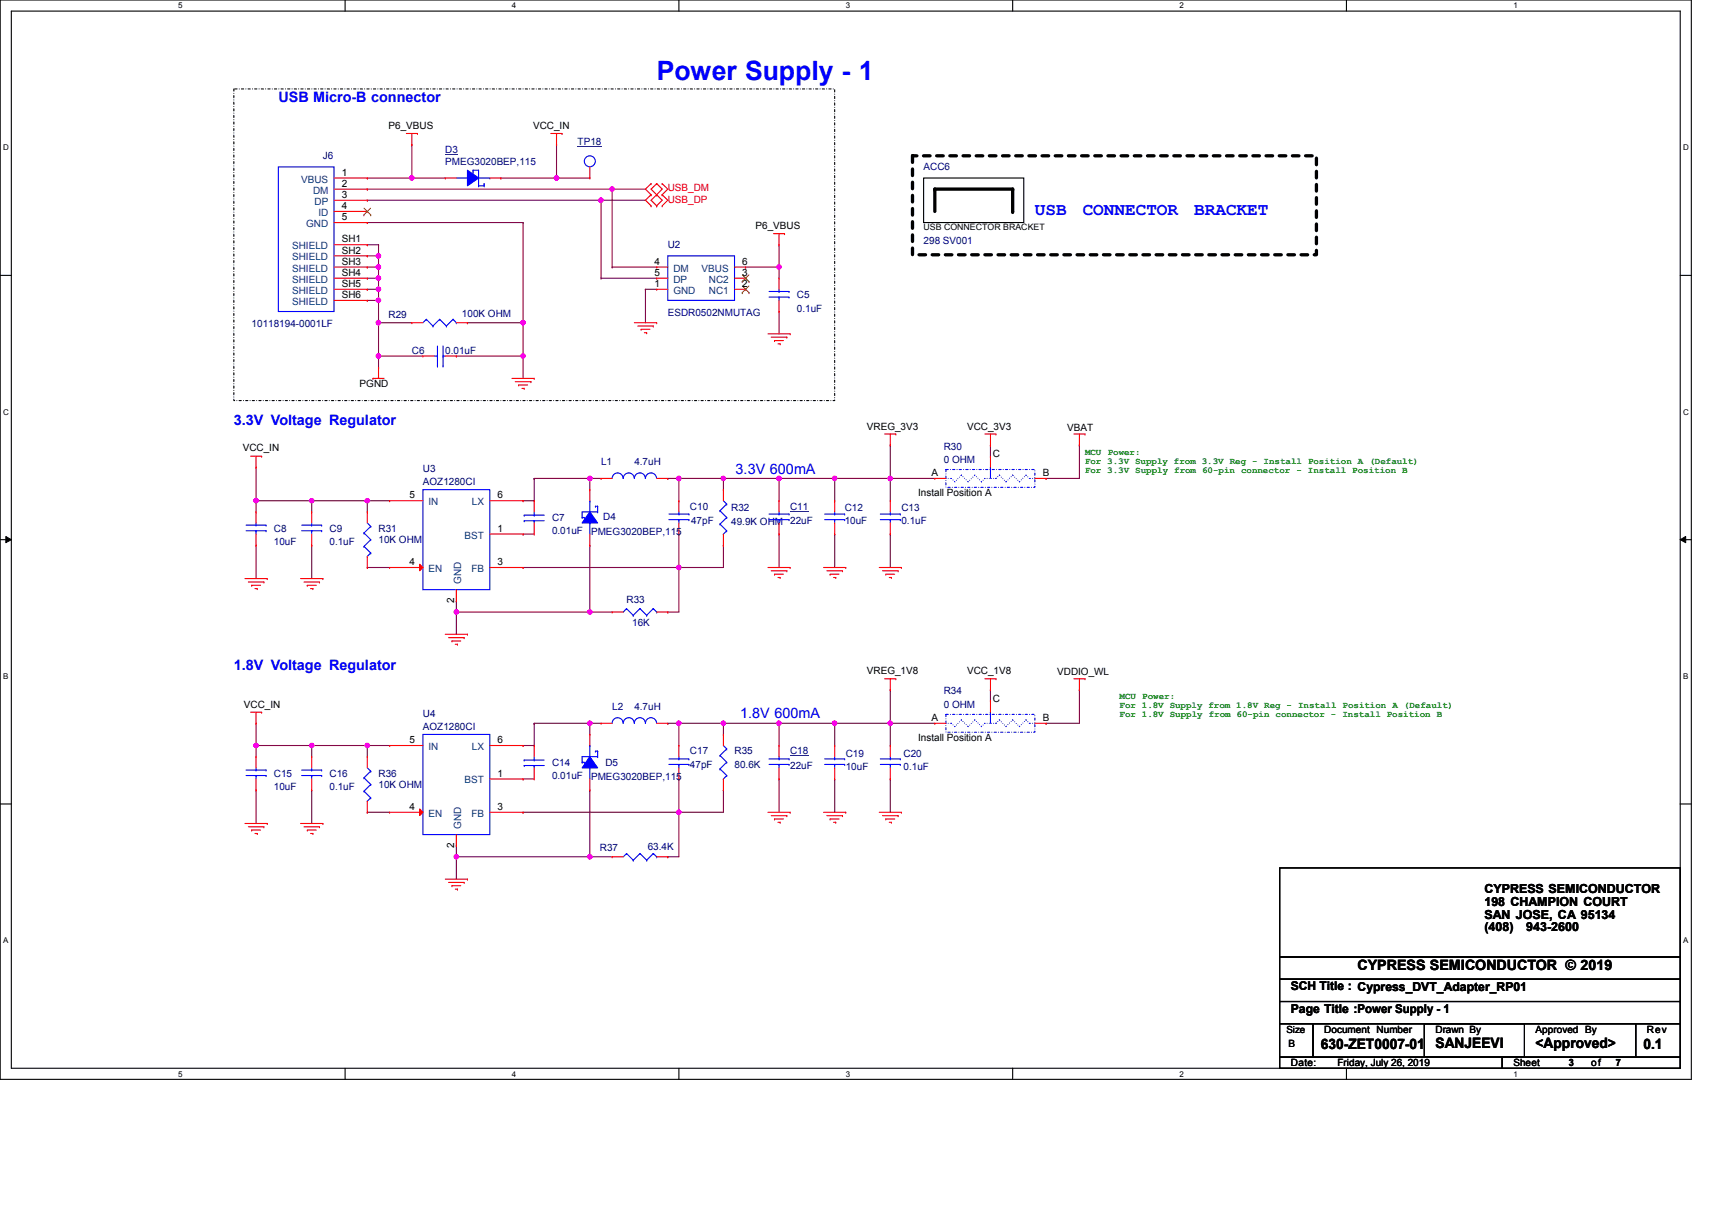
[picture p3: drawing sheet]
<svg xmlns="http://www.w3.org/2000/svg" width="297mm" height="210mm" viewBox="0 0 297 210" stroke-linecap="round" stroke-linejoin="round" font-family="sans-serif">
<path d="M0 0h293.5v187.2h-293.5zM2 1.9h289.5v183.4h-289.5z" fill="none" stroke="#000" stroke-width=".19"/>
<g fill="#fff">
<path d="M30.9 .2h.8v1.6h-.8z"/>
<path d="M30.9 185.5h.8v1.6h-.8z"/>
</g>
<path d="M59.9 0v1.9M59.9 185.3v1.9" fill="none" stroke="#000" stroke-width=".19"/>
<g fill="#fff">
<path d="M88.8 .2h.8v1.6h-.8z"/>
<path d="M88.8 185.5h.8v1.6h-.8z"/>
</g>
<path d="M117.8 0v1.9M117.8 185.3v1.9" fill="none" stroke="#000" stroke-width=".19"/>
<g fill="#fff">
<path d="M146.7 .2h.8v1.6h-.8z"/>
<path d="M146.7 185.5h.8v1.6h-.8z"/>
</g>
<path d="M175.7 0v1.9M175.7 185.3v1.9" fill="none" stroke="#000" stroke-width=".19"/>
<g fill="#fff">
<path d="M204.7 .2h.7v1.6h-.7z"/>
<path d="M204.7 185.5h.7v1.6h-.7z"/>
</g>
<path d="M233.6 0v1.9M233.6 185.3v1.9" fill="none" stroke="#000" stroke-width=".19"/>
<g fill="#fff">
<path d="M262.6 .2h.7v1.6h-.7z"/>
<path d="M262.6 185.5h.7v1.6h-.7z"/>
<path d="M.5 24.8h1v1.6h-1z"/>
<path d="M292 24.8h1v1.6h-1z"/>
<path d="M.5 70.7h1v1.5h-1z"/>
<path d="M292 70.7h1v1.5h-1z"/>
</g>
<path d="M0 47.8h2M291.5 47.8h2" fill="none" stroke="#000" stroke-width=".19"/>
<g fill="#fff">
<path d="M.5 116.5h.9v1.6h-.9z"/>
<path d="M292 116.5h.9v1.6h-.9z"/>
</g>
<path d="M0 93.6h2M291.5 93.6h2" fill="none" stroke="#000" stroke-width=".19"/>
<path d="M1 93.1l1 .5-1 .5zM291.5 93.6l1-.5v1z" fill="#000"/>
<path d="M1 93.1l1 .5-1 .5zM291.5 93.6l1-.5v1z" fill="none" stroke="#000" stroke-width=".17"/>
<g fill="#fff">
<path d="M.5 162.4h.9v1.5h-.9z"/>
<path d="M292 162.4h.9v1.5h-.9z"/>
</g>
<path d="M0 139.5h2M291.5 139.5h2" fill="none" stroke="#000" stroke-width=".19"/>
<path d="M158.3 27h70.1v17.2h-70.1z" fill="none" stroke="#000" stroke-width=".57" stroke-dasharray="1.1 1.1"/>
<path d="M40.6 15.4h104.2v54.1h-104.2z" fill="none" stroke="#000" stroke-width=".19" stroke-dasharray=".4 .4 0 .4"/>
<path d="M44.4 94.6h.1M44.4 81.1h.1M44.4 86.9h.1M44.4 81.1v5.8M44.4 94.6v5.8M44.4 86.9h9.7M54.1 94.6h.1M54.1 94.6v5.8" fill="none" stroke="#800040" stroke-width=".19"/>
<circle cx="54.1" cy="86.9" r=".38" fill="#f0f"/>
<circle cx="54.1" cy="86.9" r=".38" fill="none" stroke="#f0f" stroke-width=".19"/>
<circle cx="44.4" cy="86.9" r=".38" fill="#f0f"/>
<circle cx="44.4" cy="86.9" r=".38" fill="none" stroke="#f0f" stroke-width=".19"/>
<path d="M44.4 86.9h.1M44.4 86.9v1.9M54.1 86.9h.1M54.1 86.9v1.9M54.1 86.9h9.6" fill="none" stroke="#800040" stroke-width=".19"/>
<circle cx="63.7" cy="86.9" r=".38" fill="#f0f"/>
<circle cx="63.7" cy="86.9" r=".38" fill="none" stroke="#f0f" stroke-width=".19"/>
<g fill="none" stroke="#800040" stroke-width=".19">
<path d="M63.7 86.9h.1M63.7 98.4h.1M63.7 86.9v1.9M63.7 86.9h3.9M63.7 98.4h3.9M90.8 86.9h.1M90.8 92.6h.1M90.8 92.6h1.9M92.7 83h.1M92.7 83v3.9h-1.9M92.7 83h9.6M135.2 83h.1"/>
<path d="M135.2 83h9.6M135.2 83v3.9M144.8 83h.1M144.8 83v3.9"/>
</g>
<circle cx="135.1" cy="83" r=".38" fill="#f0f"/>
<circle cx="135.1" cy="83" r=".38" fill="none" stroke="#f0f" stroke-width=".19"/>
<path d="M125.5 83h.1M125.5 83v1.9M125.5 83h9.7M135.2 92.6h.1M135.2 92.6v5.8M144.8 92.6h.1M144.8 92.6v5.8M79.2 104.2h.1M79.2 104.2v2" fill="none" stroke="#800040" stroke-width=".19"/>
<circle cx="125.5" cy="83" r=".38" fill="#f0f"/>
<circle cx="125.5" cy="83" r=".38" fill="none" stroke="#f0f" stroke-width=".19"/>
<path d="M90.8 98.4h.1M90.8 98.4h27M125.5 94.6h.1M125.5 94.6v3.8M79.2 106.2h.1M79.2 106.2h23.1M79.2 106.2v3.8M115.9 106.2h.1M115.9 106.2h1.9" fill="none" stroke="#800040" stroke-width=".19"/>
<circle cx="79.2" cy="106.2" r=".38" fill="#f0f"/>
<circle cx="79.2" cy="106.2" r=".38" fill="none" stroke="#f0f" stroke-width=".19"/>
<path d="M102.3 83h.1M102.3 83v1.9" fill="none" stroke="#800040" stroke-width=".19"/>
<circle cx="102.3" cy="83" r=".38" fill="#f0f"/>
<circle cx="102.3" cy="83" r=".38" fill="none" stroke="#f0f" stroke-width=".19"/>
<path d="M102.3 94.6h.1M102.3 94.6v11.6" fill="none" stroke="#800040" stroke-width=".19"/>
<circle cx="102.3" cy="106.2" r=".38" fill="#f0f"/>
<circle cx="102.3" cy="106.2" r=".38" fill="none" stroke="#f0f" stroke-width=".19"/>
<path d="M117.8 92.6h.1M117.8 92.6v5.8M102.3 106.2h.1M102.3 106.2h3.9" fill="none" stroke="#800040" stroke-width=".19"/>
<circle cx="117.8" cy="98.4" r=".38" fill="#f0f"/>
<circle cx="117.8" cy="98.4" r=".38" fill="none" stroke="#f0f" stroke-width=".19"/>
<path d="M102.3 83h.1M102.3 83h2M115.9 83h.1M115.9 83h1.9M117.8 98.4h.1M117.8 83h.1M117.8 98.4h7.7M117.8 83v3.9M117.8 98.4v7.8" fill="none" stroke="#800040" stroke-width=".19"/>
<circle cx="117.8" cy="83" r=".38" fill="#f0f"/>
<circle cx="117.8" cy="83" r=".38" fill="none" stroke="#f0f" stroke-width=".19"/>
<path d="M63.7 30.9h.1M71.5 25.1h.1M71.5 25.1v5.8h-7.8M96.6 25.1h.1M96.6 25.1v5.8M117.8 83h.1M117.8 83h7.7" fill="none" stroke="#800040" stroke-width=".19"/>
<circle cx="96.5" cy="30.9" r=".38" fill="#f0f"/>
<circle cx="96.5" cy="30.9" r=".38" fill="none" stroke="#f0f" stroke-width=".19"/>
<path d="M63.7 32.8h.1M63.7 32.8h42.5" fill="none" stroke="#800040" stroke-width=".19"/>
<circle cx="106.2" cy="32.8" r=".38" fill="#f0f"/>
<circle cx="106.2" cy="32.8" r=".38" fill="none" stroke="#f0f" stroke-width=".19"/>
<path d="M63.7 34.7h.1M63.7 34.7h40.6" fill="none" stroke="#800040" stroke-width=".19"/>
<circle cx="104.3" cy="34.7" r=".38" fill="#f0f"/>
<circle cx="104.3" cy="34.7" r=".38" fill="none" stroke="#f0f" stroke-width=".19"/>
<path d="M129.4 46.3h.1M129.4 46.3h5.8M135.2 42.5h.1M135.2 46.3h.1M135.2 42.5v5.8" fill="none" stroke="#800040" stroke-width=".19"/>
<circle cx="135.1" cy="46.3" r=".38" fill="#f0f"/>
<circle cx="135.1" cy="46.3" r=".38" fill="none" stroke="#f0f" stroke-width=".19"/>
<g fill="none" stroke="#800040" stroke-width=".19">
<path d="M63.7 38.6h.1M63.7 38.6h27.1M90.8 38.6h.1M90.8 38.6v23.2M104.3 34.7h.1M104.3 34.7v13.6M104.3 34.7h7.7M106.2 32.8h.1M106.2 32.8v13.5M106.2 32.8h5.8M65.7 42.5h.1M65.7 56h.1"/>
<path d="M65.7 42.5v1.9M65.7 56v7.7M65.7 56h5.8M81.1 56h.1M81.1 56h9.7M90.8 56h.1M104.3 48.3h.1M104.3 48.3h9.6M106.2 46.3h.1M106.2 46.3h7.7M112 50.2h.1M112 50.2v5.8"/>
<path d="M112 50.2h1.9M135.2 54h.1M135.2 54v3.9M65.7 61.8h.1"/>
</g>
<circle cx="90.7" cy="56" r=".38" fill="#f0f"/>
<circle cx="90.7" cy="56" r=".38" fill="none" stroke="#f0f" stroke-width=".19"/>
<path d="M65.7 61.8h.1M65.7 61.8h7.7" fill="none" stroke="#800040" stroke-width=".19"/>
<circle cx="65.7" cy="61.8" r=".38" fill="#f0f"/>
<circle cx="65.7" cy="61.8" r=".38" fill="none" stroke="#f0f" stroke-width=".19"/>
<path d="M79.2 61.8h.1M79.2 61.8h11.6" fill="none" stroke="#800040" stroke-width=".19"/>
<circle cx="90.7" cy="61.8" r=".38" fill="#f0f"/>
<circle cx="90.7" cy="61.8" r=".38" fill="none" stroke="#f0f" stroke-width=".19"/>
<path d="M96.6 30.9h.1M96.6 30.9h5.7M90.8 61.8h.1M90.8 61.8v3.8M144.8 83h.1M144.8 83h9.7" fill="none" stroke="#800040" stroke-width=".19"/>
<circle cx="154.5" cy="83" r=".38" fill="#f0f"/>
<circle cx="154.5" cy="83" r=".38" fill="none" stroke="#f0f" stroke-width=".19"/>
<circle cx="144.8" cy="83" r=".38" fill="#f0f"/>
<circle cx="144.8" cy="83" r=".38" fill="none" stroke="#f0f" stroke-width=".19"/>
<path d="M154.5 83h.1M154.5 92.6h.1M154.5 83v3.9M154.5 92.6v5.8M44.4 137.1h.1M44.4 125.5h.1M44.4 129.3h.1M44.4 125.5v5.8M44.4 137.1v5.8M44.4 129.3h9.7M54.1 137.1h.1M54.1 137.1v5.8" fill="none" stroke="#800040" stroke-width=".19"/>
<circle cx="44.4" cy="129.3" r=".38" fill="#f0f"/>
<circle cx="44.4" cy="129.3" r=".38" fill="none" stroke="#f0f" stroke-width=".19"/>
<path d="M54.1 129.3h.1M54.1 129.3v2M54.1 129.3h9.6" fill="none" stroke="#800040" stroke-width=".19"/>
<circle cx="54.1" cy="129.3" r=".38" fill="#f0f"/>
<circle cx="54.1" cy="129.3" r=".38" fill="none" stroke="#f0f" stroke-width=".19"/>
<path d="M63.7 129.3h.1M63.7 129.3v2M63.7 129.3h3.9" fill="none" stroke="#800040" stroke-width=".19"/>
<circle cx="63.7" cy="129.3" r=".38" fill="#f0f"/>
<circle cx="63.7" cy="129.3" r=".38" fill="none" stroke="#f0f" stroke-width=".19"/>
<path d="M90.8 129.3h.1M90.8 135.1h.1M90.8 135.1h1.9M92.7 125.5h.1M92.7 125.5v3.8h-1.9M92.7 125.5h9.6M117.8 125.5h.1M117.8 125.5h7.7M63.7 140.9h.1M63.7 140.9h3.9" fill="none" stroke="#800040" stroke-width=".19"/>
<circle cx="117.8" cy="125.5" r=".38" fill="#f0f"/>
<circle cx="117.8" cy="125.5" r=".38" fill="none" stroke="#f0f" stroke-width=".19"/>
<path d="M154.5 119.7h.1M154.5 119.7v9.6M135.2 125.5h.1M135.2 125.5v3.8M154.5 125.5h.1" fill="none" stroke="#800040" stroke-width=".19"/>
<circle cx="135.2" cy="125.5" r=".38" fill="#f0f"/>
<circle cx="135.2" cy="125.5" r=".38" fill="none" stroke="#f0f" stroke-width=".19"/>
<path d="M125.5 125.5h.1M125.5 125.5v1.9M135.2 125.5h.1M135.2 135.1h.1M135.2 125.5h9.6M135.2 135.1v5.8M154.5 135.1h.1M154.5 135.1v5.8M79.2 146.7h.1M79.2 146.7v1.9" fill="none" stroke="#800040" stroke-width=".19"/>
<circle cx="125.5" cy="125.5" r=".38" fill="#f0f"/>
<circle cx="125.5" cy="125.5" r=".38" fill="none" stroke="#f0f" stroke-width=".19"/>
<path d="M125.5 125.5h.1M125.5 137.1h.1M125.5 125.5h9.7M125.5 137.1v3.8M79.2 148.6h.1M79.2 148.6h23.1M79.2 148.6v3.9M90.8 140.9h.1M90.8 140.9h27M115.9 148.6h.1M115.9 148.6h1.9" fill="none" stroke="#800040" stroke-width=".19"/>
<circle cx="79.2" cy="148.6" r=".38" fill="#f0f"/>
<circle cx="79.2" cy="148.6" r=".38" fill="none" stroke="#f0f" stroke-width=".19"/>
<path d="M102.3 125.5h.1M102.3 125.5v1.9" fill="none" stroke="#800040" stroke-width=".19"/>
<circle cx="102.3" cy="125.5" r=".38" fill="#f0f"/>
<circle cx="102.3" cy="125.5" r=".38" fill="none" stroke="#f0f" stroke-width=".19"/>
<path d="M102.3 137.1h.1M102.3 137.1v11.5" fill="none" stroke="#800040" stroke-width=".19"/>
<circle cx="102.3" cy="148.6" r=".38" fill="#f0f"/>
<circle cx="102.3" cy="148.6" r=".38" fill="none" stroke="#f0f" stroke-width=".19"/>
<path d="M117.8 125.5h.1M117.8 135.1h.1M117.8 125.5v3.8M117.8 135.1v13.5M102.3 148.6h.1M102.3 148.6h3.9M117.8 140.9h.1M117.8 140.9h7.7" fill="none" stroke="#800040" stroke-width=".19"/>
<circle cx="117.8" cy="140.9" r=".38" fill="#f0f"/>
<circle cx="117.8" cy="140.9" r=".38" fill="none" stroke="#f0f" stroke-width=".19"/>
<path d="M154.5 77.2h.1M154.5 77.2v5.8M102.3 125.5h.1M102.3 125.5h2M115.9 125.5h.1M115.9 125.5h1.9M144.8 135.1h.1M144.8 125.5h.1M144.8 125.5h9.7M144.8 125.5v3.8M144.8 135.1v5.8" fill="none" stroke="#800040" stroke-width=".19"/>
<circle cx="154.5" cy="125.5" r=".38" fill="#f0f"/>
<circle cx="154.5" cy="125.5" r=".38" fill="none" stroke="#f0f" stroke-width=".19"/>
<circle cx="144.8" cy="125.5" r=".38" fill="#f0f"/>
<circle cx="144.8" cy="125.5" r=".38" fill="none" stroke="#f0f" stroke-width=".19"/>
<g fill="none" stroke="#800040" stroke-width=".19">
<path d="M63.7 42.5h.1M63.7 44.4h.1M63.7 42.5h2M63.7 44.4h2M171.8 77.2h.1M171.8 77.2v1.9M187.3 77.2h.1M187.3 77.2v5.8h-5.8M154.5 83h.1M154.5 83h7.7M181.5 83h.1M171.8 119.7h.1"/>
<path d="M171.8 119.7v1.9M187.3 119.7h.1M187.3 119.7v5.8h-5.8M154.5 125.5h.1M154.5 125.5h7.7M181.5 125.5h.1"/>
</g>
<circle cx="65.7" cy="44.4" r=".38" fill="#f0f"/>
<circle cx="65.7" cy="44.4" r=".38" fill="none" stroke="#f0f" stroke-width=".19"/>
<path d="M63.7 46.3h.1M65.7 44.4h.1M65.7 44.4v1.9h-2" fill="none" stroke="#800040" stroke-width=".19"/>
<circle cx="65.7" cy="46.3" r=".38" fill="#f0f"/>
<circle cx="65.7" cy="46.3" r=".38" fill="none" stroke="#f0f" stroke-width=".19"/>
<path d="M63.7 48.3h.1M63.7 48.3h2M65.7 46.3h.1M65.7 48.3h.1M65.7 46.3v3.9" fill="none" stroke="#800040" stroke-width=".19"/>
<circle cx="65.7" cy="50.2" r=".38" fill="#f0f"/>
<circle cx="65.7" cy="50.2" r=".38" fill="none" stroke="#f0f" stroke-width=".19"/>
<circle cx="65.7" cy="48.2" r=".38" fill="#f0f"/>
<circle cx="65.7" cy="48.2" r=".38" fill="none" stroke="#f0f" stroke-width=".19"/>
<path d="M63.7 50.2h.1M63.7 52.1h.1M63.7 50.2h2M65.7 50.2h.1M65.7 50.2v1.9h-2" fill="none" stroke="#800040" stroke-width=".19"/>
<circle cx="65.7" cy="52.1" r=".38" fill="#f0f"/>
<circle cx="65.7" cy="52.1" r=".38" fill="none" stroke="#f0f" stroke-width=".19"/>
<path d="M65.7 52.1h.1M65.7 52.1v3.9" fill="none" stroke="#800040" stroke-width=".19"/>
<circle cx="65.7" cy="56" r=".38" fill="#f0f"/>
<circle cx="65.7" cy="56" r=".38" fill="none" stroke="#f0f" stroke-width=".19"/>
<path d="M71.5 30.9h.1M71.5 30.9h5.8M86.9 30.9h.1M86.9 30.9h9.7" fill="none" stroke="#800040" stroke-width=".19"/>
<circle cx="71.4" cy="30.9" r=".38" fill="#f0f"/>
<circle cx="71.4" cy="30.9" r=".38" fill="none" stroke="#f0f" stroke-width=".19"/>
<g fill="none" stroke="#f00" stroke-width=".19">
<path d="M70.5 23.2h1.9M71.5 25.1h.1M71.5 23.2v1.9M72.4 23.2h.1M95.6 23.2h1.9M96.6 25.1h.1M96.6 23.2v1.9M97.5 23.2h.1M113 31.9h.1M113 33.8h.1M113 35.7h.1M113 31.9l-1 .9 1 1"/>
<path d="M113 33.8l-1 .9 1 1M113.9 33.8h.1M113.9 31.9h.1M113.9 35.7h.1M113.9 31.9l-.9 .9 1.9 1.9-1 1M113.9 31.9l1 .9-1 1M113.9 33.8l-.9 .9 .9 1M114.9 31.9h.1M114.9 33.8h.1M114.9 35.7h.1M114.9 31.9l1 .9-1 1M114.9 33.8l1 .9-1 1"/>
<path d="M110.1 56h3.8M110.7 56.6h2.6M111.2 57.1h.1M111.2 57.1h1.6M111.8 57.7h.4M112.2 57.7h.1M113.3 56.6h.1M113.9 56h.1M133.2 57.9h3.9M133.8 58.5h2.7M134.2 40.5h1.9M134.4 59.1h.1"/>
<path d="M134.4 59.1h1.5M135 59.6h.4M135.2 42.5h.1M135.2 40.5v2M135.4 59.6h.1M136.1 40.5h.1M136.5 58.5h.1M137.1 57.9h.1M43.5 79.1h1.9M44.4 79.1v2M45.4 79.1h.1M64.7 65.6h.1"/>
<path d="M64.7 65.6h1.9M65.7 63.7h.1M65.7 63.7v1.9M88.8 65.6h3.9M89.4 66.2h2.7M90 66.8h.1M90 66.8h1.5M90.6 67.4h.3M90.9 67.4h.1M92.1 66.2h.1M92.7 65.6h.1M153.5 75.3h1.9"/>
<path d="M154.5 77.2h.1M154.5 75.3v1.9M155.4 75.3h.1M170.9 75.3h1.9M171.8 77.2h.1M171.8 75.3v1.9M172.8 75.3h.1M186.3 75.3h2M187.3 77.2h.1M187.3 75.3v1.9M188.3 75.3h.1M44.4 81.1h.1"/>
<path d="M54.1 88.8h.1M54.1 94.6h.1M54.1 88.8v1.9M54.1 92.6v2M133.2 98.4h3.9M133.8 99h2.7M134.4 99.6h.1M134.4 99.6h1.5M136.5 99h.1M137.1 98.4h.1M142.9 98.4h3.8M143.5 99h2.7"/>
<path d="M144 99.6h.1M144 99.6h1.6M146.2 99h.1M146.7 98.4h.1M152.5 98.4h3.9M153.1 99h2.7M153.7 99.6h.1M153.7 99.6h1.5M155.8 99h.1M156.4 98.4h.1M42.5 100.4h3.9M43.1 101h2.7"/>
<path d="M43.7 101.5h.1M43.7 101.5h1.5M44.2 102.1h.4M44.6 102.1h.1M45.8 101h.1M46.4 100.4h.1M52.2 100.4h3.8M52.7 101h2.7M53.3 101.5h.1M53.3 101.5h1.6M53.9 102.1h.4M54.3 102.1h.1"/>
<path d="M55.4 101h.1M56 100.4h.1M77.3 110h3.8M77.8 110.6h2.7M78.4 111.2h.1M78.4 111.2h1.5M79 111.8h.4M79.4 111.8h.1M80.5 110.6h.1M81.1 110h.1M135 100.2h.4M135.4 100.2h.1"/>
<path d="M144.6 100.2h.4M145 100.2h.1M153.5 117.8h1.9M154.3 100.2h.4M154.5 119.7h.1M154.5 117.8v1.9M154.7 100.2h.1M155.4 117.8h.1M170.9 117.8h1.9M171.8 119.7h.1M171.8 117.8v1.9M172.8 117.8h.1"/>
<path d="M186.3 117.8h2M187.3 119.7h.1M187.3 117.8v1.9M188.3 117.8h.1M43.5 123.5h1.9M44.4 125.5h.1M44.4 123.5v2M45.4 123.5h.1M104.3 125.5h.1M104.3 125.5h1.9M113.9 125.5h2M115.9 125.5h.1"/>
<path d="M117.8 129.3h.1M117.8 135.1h.1M117.8 129.3v2M117.8 133.2v1.9M135.2 129.3h.1M135.2 135.1h.1M135.2 129.3v2M135.2 133.2v1.9M144.8 129.3h.1M144.8 135.1h.1M144.8 129.3v2M144.8 133.2v1.9"/>
<path d="M42.5 142.9h3.9M43.1 143.4h2.7M43.7 144h.1M43.7 144h1.5M44.2 144.6h.4M44.6 144.6h.1M45.8 143.4h.1M46.4 142.9h.1M52.2 142.9h3.8M52.7 143.4h2.7M53.3 144h.1M53.3 144h1.6"/>
<path d="M53.9 144.6h.4M54.3 144.6h.1M55.4 143.4h.1M56 142.9h.1M77.3 152.5h3.8M77.8 153.1h2.7M78.4 153.6h.1M78.4 153.6h1.5M79 154.2h.4M79.4 154.2h.1M80.5 153.1h.1M81.1 152.5h.1"/>
<path d="M133.2 140.9h3.9M133.8 141.5h2.7M134.4 142.1h.1M134.4 142.1h1.5M135 142.6h.4M135.4 142.6h.1M136.5 141.5h.1M137.1 140.9h.1M142.9 140.9h3.8M143.5 141.5h2.7M144 142.1h.1M144 142.1h1.6"/>
<path d="M144.6 142.6h.4M145 142.6h.1M146.2 141.5h.1M146.7 140.9h.1M152.5 140.9h3.9M153.1 141.5h2.7M153.7 142.1h.1M153.7 142.1h1.5M154.3 142.6h.4M154.7 142.6h.1M155.8 141.5h.1M156.4 140.9h.1"/>
</g>
<path d="M160.2 30.9h17.4v7.7h-17.4zM222 150.6h69.5v15.4h-69.5zM222 166h69.5v3.9h-69.5zM222 169.9h69.5v3.8h-69.5zM222 177.6h5.8v5.8h-5.8zM222 173.7h69.5v3.9h-69.5zM227.8 177.6h56v5.8h-56zM247.1 177.6h17.4v5.8h-17.4zM283.8 177.6h7.7v5.8h-7.7zM222 183.4h38.6v1.9h-38.6zM260.6 183.4h30.9v1.9h-30.9z" fill="none" stroke="#000" stroke-width=".19"/>
<g fill="none" stroke="#00f" stroke-width=".19">
<path d="M79.2 30.9h1.9M81.1 30.9h.1M82.1 29.5h.1M82.1 29.5h.9v2.7M83 32.2h.1M83 30.9h2M83 32.2h1M84 32.2h.1M85 30.9h.1M52.3 92.1h3.5M52.3 91.1h3.5M54.1 91.1h.1"/>
<path d="M54.1 92.1h.1M54.1 90.7v.4M54.1 92.1v.5M55.8 92.1h.1M55.8 91.1h.1M106.2 125.5a.95 .95 0 0 1 1-1 .95 .95 0 0 1 .9 1 .96 .96 0 0 1 1-1 .96 .96 0 0 1 .9 1 .96 .96 0 0 1 1-1 .96 .96 0 0 1 1 1M112 125.5a.96 .96 0 0 1 1-1 .96 .96 0 0 1 .9 1M116.1 132.6h3.4M116.1 131.7h3.4M117.8 131.7h.1M117.8 132.6h.1M117.8 131.3v.4"/>
<path d="M117.8 132.6v.6M119.5 132.6h.1M119.5 131.7h.1M133.4 132.6h3.5M133.4 131.7h3.5M135.2 131.7h.1M135.2 132.6h.1M135.2 131.3v.4M135.2 132.6v.6M136.9 132.6h.1M136.9 131.7h.1M143.1 132.6h3.5"/>
<path d="M143.1 131.7h3.5M144.8 131.7h.1M144.8 132.6h.1M144.8 131.3v.4M144.8 132.6v.6M146.6 132.6h.1M146.6 131.7h.1"/>
</g>
<path d="M162.2 36.7v-3.9h13.5v3.9" fill="none" stroke="#000" stroke-width=".57"/>
<g fill="#000">
<circle cx="162.2" cy="32.8" r=".29"/>
<circle cx="175.7" cy="36.7" r=".29"/>
<circle cx="175.7" cy="32.8" r=".29"/>
</g>
<path d="M137.1 131.1h3.2" fill="none" stroke="#000080" stroke-width=".17"/>
<path d="M81.1 29.5l1.9 1.4-1.9 1.3z" fill-rule="evenodd" fill="#00f"/>
<g fill="none" stroke="#00f" stroke-width=".19">
<path d="M81.1 29.5l1.9 1.4-1.9 1.3zM82.1 29.9h.1M82.1 29.5v.4M84 31.9h.1M84 31.9v.3M115.9 44.4h11.5v7.7h-11.5zM42.7 92.1h3.5M42.7 91.1h3.5M44.4 91.1h.1M44.4 92.1h.1M44.4 90.7v.4M44.4 92.1v.5"/>
<path d="M46.2 92.1h.1M46.2 91.1h.1M116.1 90.1h3.4M116.1 89.2h3.4M117.8 89.2h.1M117.8 90.1h.1M117.8 88.8v.4M117.8 90.1v.6M119.5 90.1h.1M119.5 89.2h.1M73.4 127.4h11.6v17.4h-11.6z"/>
</g>
<path d="M77.3 26.9h2.2" fill="none" stroke="#000080" stroke-width=".17"/>
<g fill="none" stroke="#f00" stroke-width=".19">
<path d="M77.3 30.9h.1M77.3 30.9h1.9M85 30.9h1.9M86.9 30.9h.1M113.9 46.3h.1M113.9 48.3h.1M113.9 50.2h.1M113.9 46.3h2M113.9 48.3h2M113.9 50.2h2M127.4 46.3h2M127.4 48.3h2"/>
<path d="M127.4 50.2h2M129.4 50.2h.1M129.4 48.3h.1M129.4 46.3h.1M44.4 88.8h.1M44.4 94.6h.1M44.4 88.8v1.9M44.4 92.6v2M117.8 86.9h.1M117.8 92.6h.1M117.8 86.9v1.9M117.8 90.7v1.9"/>
<path d="M67.6 129.3h.1M67.6 129.3h5.8M85 129.3h5.8M90.8 129.3h.1M79.2 146.7h.1M79.2 144.8v1.9M85 140.9h5.8M90.8 140.9h.1"/>
</g>
<path d="M128.8 50.8h.1M128.8 48.9h.1M128.8 49.6l1.2 1.2M128.8 47.7l1.2 1.2M129.9 49.6l-1.1 1.2M129.9 47.7l-1.1 1.2M130 50.8h.1M130 48.9h.1" fill="none" stroke="#804000" stroke-width=".17"/>
<path d="M72.8 140.3l.6 .6-.6 .6z" fill="#f00"/>
<g fill="none" stroke="#f00" stroke-width=".19">
<path d="M58 30.9h5.7M58 32.8h5.7M58 34.7h5.7M58 38.6h5.7M58 36.7h5.7M63.7 30.9h.1M63.7 32.8h.1M63.7 34.7h.1M63.7 38.6h.1M63.7 36.7h.1M102.3 30.9h.1M102.3 29v1.9"/>
<path d="M58 42.5h5.7M58 44.4h5.7M58 46.3h5.7M58 48.3h5.7M58 50.2h5.7M58 52.1h5.7M63.7 42.5h.1M63.7 44.4h.1M63.7 46.3h.1M63.7 48.3h.1M63.7 50.2h.1M63.7 52.1h.1"/>
<path d="M125.5 84.9h.1M125.5 94.6h.1M125.5 84.9v2M125.5 92.6v2M144.8 86.9h.1M144.8 92.6h.1M144.8 86.9v1.9M144.8 90.7v1.9M44.4 131.3h.1M44.4 137.1h.1M44.4 131.3v1.9M44.4 135.1v2"/>
<path d="M54.1 131.3h.1M54.1 137.1h.1M54.1 131.3v1.9M54.1 135.1v2M85 135.1h5.8M90.8 135.1h.1M162.2 125.5h.1M162.2 125.5h1.9M171.8 121.6h.1M171.8 121.6v1.9M179.6 125.5h1.9M181.5 125.5h.1"/>
<path d="M67.6 140.9h.1M67.6 140.9h5.8M72.8 140.3l.6 .6-.6 .6zM106.2 148.6h.1M106.2 148.6h1.9M113.9 148.6h2M115.9 148.6h.1"/>
</g>
<g fill="none" stroke="#00f" stroke-width=".19">
<path d="M48.3 29h9.7v25h-9.7zM101 89.8h.1M102.3 90.7h.1M102.3 86.9h.1M102.3 86.9v1.9M102.3 90.7v1.9M103.7 88.8h.1M103.7 87.8h.1M103.7 88.8h-2.7v1M103.7 87.8v1M124.9 88.6h.1M124.9 90.9h.1"/>
<path d="M124.9 88.6l1.2 1.2M124.9 90.9l1.2 1.2M125.5 92.6h.1M125.5 86.9l.6 .5M126.1 87.4h.1M126.1 89.8h.1M126.1 92.1h.1M126.1 87.4l-1.2 1.2M126.1 89.8l-1.2 1.1M126.1 92.1l-.6 .5M143.1 90.1h3.5M143.1 89.2h3.5"/>
<path d="M144.8 89.2h.1M144.8 90.1h.1M144.8 88.8v.4M144.8 90.1v.6M146.6 90.1h.1M146.6 89.2h.1M42.7 134.5h3.5M42.7 133.6h3.5M44.4 133.6h.1M44.4 134.5h.1M44.4 133.2v.4M44.4 134.5v.6"/>
<path d="M46.2 134.5h.1M46.2 133.6h.1M52.3 134.5h3.5M52.3 133.6h3.5M54.1 133.6h.1M54.1 134.5h.1M54.1 133.2v.4M54.1 134.5v.6M55.8 134.5h.1M55.8 133.6h.1M171.8 123.5h.1M171.8 123.5v2"/>
<path d="M108.7 148.1h.1M108.7 148.1l-.6 .5M108.7 148.1l1.2 1.1M109.9 149.2h.1M111 148.1h.1M111 148.1l-1.1 1.1M111 148.1l1.2 1.1M112.2 149.2h.1M113.3 148.1h.1M113.3 148.1l-1.1 1.1M113.3 148.1l.6 .5M113.9 148.6h.1"/>
<circle cx="102.3" cy="28" r=".95"/>
</g>
<path d="M63.1 37.3h.1M63.2 36.1l1.1 1.2M64.3 36.1l-1.2 1.2M64.3 37.3h.1" fill="none" stroke="#804000" stroke-width=".17"/>
<path d="M100.2 25.3h4.2" fill="none" stroke="#000080" stroke-width=".17"/>
<g fill="none" stroke="#00f" stroke-width=".19" stroke-dasharray="0 .4">
<path d="M164.1 125.5h1M165.1 125.5l.6 .5M165.1 125.5h.1M165.7 126l1.1-1.1M165.7 126h.1M166.8 124.9l1.2 1.1M166.8 124.9h.1M168 126h.1M168 126l1.1-1.1M169.1 124.9l1.2 1.1M169.1 124.9h.1M170.3 126l.6-.5"/>
<path d="M170.3 126h.1M170.9 125.5h.1M170.9 125.5h1.9M172.8 125.5h.1M173.4 124.9h.1M173.4 124.9l-.6 .6M174.5 126h.1M174.5 126l-1.1-1.1M175.7 124.9l-1.2 1.1M175.7 124.9h.1M176.9 126h.1M176.9 126l-1.2-1.1"/>
<path d="M178 124.9h.1M178 124.9l-1.1 1.1M178.6 125.5l-.6-.6M178.6 125.5h.1M179.6 125.5h-1"/>
</g>
<path d="M164.1 123.9h15.5v3.1h-15.5z" fill="none" stroke="#00f" stroke-width=".19" stroke-dasharray=".4 .4 0 .4"/>
<path d="M102.3 88.8l1.4 1.9h-2.7z" fill-rule="evenodd" fill="#00f"/>
<g fill="none" stroke="#00f" stroke-width=".19">
<path d="M73.4 84.9h11.6v17.4h-11.6zM90.9 89.4h.1M90.9 90.3h.1M90.9 89.4h3.5M90.9 90.3h3.5M92.7 90.3h.1M92.7 89.4h.1M92.7 88.8v.6M92.7 90.3v.4M101 89.8h.4M101.4 89.8h.1M102.3 88.8l1.4 1.9h-2.7z"/>
<path d="M103.3 87.8h.1M103.3 87.8h.4M106.2 83a.95 .95 0 0 1 1-1 .95 .95 0 0 1 .9 1 .96 .96 0 0 1 1-1 .96 .96 0 0 1 .9 1 .96 .96 0 0 1 1-1 .96 .96 0 0 1 1 1M112 83a.96 .96 0 0 1 1-1 .96 .96 0 0 1 .9 1M133.4 90.1h3.5M133.4 89.2h3.5M135.2 89.2h.1M135.2 90.1h.1M135.2 88.8v.4M135.2 90.1v.6M136.9 90.1h.1M136.9 89.2h.1"/>
<path d="M152.7 90.1h3.5M152.7 89.2h3.5M154.5 89.2h.1M154.5 90.1h.1M154.5 88.8v.4M154.5 90.1v.6M156.2 90.1h.1M156.2 89.2h.1M108.7 105.6h.1M108.7 105.6l-.6 .6M108.7 105.6l1.2 1.1M109.9 106.7h.1"/>
<path d="M111 105.6h.1M111 105.6l-1.1 1.1M111 105.6l1.2 1.1M112.2 106.7h.1M113.3 105.6h.1M113.3 105.6l-1.1 1.1M113.3 105.6l.6 .6M113.9 106.2h.1M124.9 131.1h.1M124.9 133.4h.1M124.9 131.1l1.2 1.1M124.9 133.4l1.2 1.1"/>
<path d="M125.5 135.1h.1M125.5 129.3l.6 .6M126.1 129.9h.1M126.1 132.2h.1M126.1 134.5h.1M126.1 129.9l-1.2 1.2M126.1 132.2l-1.2 1.2M126.1 134.5l-.6 .6M152.7 132.6h3.5M152.7 131.7h3.5M154.5 131.7h.1M154.5 132.6h.1"/>
<path d="M154.5 131.3v.4M154.5 132.6v.6M156.2 132.6h.1M156.2 131.7h.1"/>
</g>
<g fill="none" stroke="#f00" stroke-width=".19">
<path d="M67.6 86.9h.1M67.6 86.9h5.8M85 86.9h5.8M85 98.4h5.8M90.8 86.9h.1M90.8 98.4h.1M92.7 92.6h.1M92.7 86.9h.1M92.7 86.9v1.9M92.7 90.7v1.9M102.3 94.6h.1M102.3 84.9h.1"/>
<path d="M102.3 84.9v2M102.3 92.6v2M104.3 83h.1M104.3 83h1.9M113.9 83h2M115.9 83h.1M135.2 86.9h.1M135.2 92.6h.1M135.2 86.9v1.9M135.2 90.7v1.9M154.5 86.9h.1M154.5 92.6h.1"/>
<path d="M154.5 86.9v1.9M154.5 90.7v1.9M79.2 104.2h.1M79.2 102.3v1.9M106.2 106.2h.1M106.2 106.2h1.9M113.9 106.2h2M115.9 106.2h.1M125.5 127.4h.1M125.5 137.1h.1M125.5 127.4v1.9M125.5 135.1v2"/>
<path d="M154.5 129.3h.1M154.5 135.1h.1M154.5 129.3v2M154.5 133.2v1.9"/>
</g>
<path d="M137.1 88.7h3.2" fill="none" stroke="#000080" stroke-width=".17"/>
<path d="M72.8 97.9l.6 .5-.6 .6z" fill="#f00"/>
<g fill="none" stroke="#f00" stroke-width=".19">
<path d="M73.4 61.8h.1M73.4 61.8h1.9M77.3 61.8h1.9M79.2 61.8h.1M63.7 88.8h.1M63.7 98.4h.1M63.7 88.8v1.9M63.7 96.5v1.9M67.6 98.4h.1M67.6 98.4h5.8M72.8 97.9l.6 .5-.6 .6zM85 92.6h5.8"/>
<path d="M90.8 92.6h.1M92.7 135.1h.1M92.7 129.3h.1M92.7 129.3v2M92.7 133.2v1.9"/>
</g>
<g fill="none" stroke="#00f" stroke-width=".19">
<path d="M75.3 61.8h.6M75.9 63.5h.1M75.9 61.8h.1M75.9 60v3.5M76.9 61.8h.1M76.9 63.5h.1M76.9 61.8h.4M76.9 60v3.5M63.2 92.5h.1M63.2 94.8h.1M63.2 92.5l1.1 1.1M63.2 94.8l1.1 1.1"/>
<path d="M63.7 96.5h.1M63.7 90.7l.6 .6M64.3 91.3h.1M64.3 93.6h.1M64.3 95.9h.1M64.3 91.3l-1.1 1.2M64.3 93.6l-1.1 1.2M64.3 95.9l-.6 .6M90.9 131.8h.1M90.9 132.8h.1M90.9 131.8h3.5M90.9 132.8h3.5"/>
<path d="M92.7 132.8h.1M92.7 131.8h.1M92.7 131.3v.5M92.7 132.8v.4M101 132.2h.1M102.3 133.2h.1M102.3 129.3h.1M102.3 129.3v2M102.3 133.2v1.9M103.7 131.3h.1M103.7 130.3h.1M103.7 131.3h-2.7v.9"/>
<path d="M103.7 130.3v1"/>
</g>
<path d="M102.3 131.3l1.4 1.9h-2.7z" fill-rule="evenodd" fill="#00f"/>
<g fill="none" stroke="#00f" stroke-width=".19">
<path d="M74 55.4h.1M74 55.4l-.6 .6M74 55.4l1.1 1.2M75.1 56.6h.1M76.3 55.4h.1M76.3 55.4l-1.2 1.2M76.3 55.4l1.1 1.2M77.4 56.6h.1M78.6 55.4h.1M78.6 55.4l-1.2 1.2M78.6 55.4l.6 .6M79.2 56h.1"/>
<path d="M133.4 51.5h3.5M133.4 50.6h3.5M135.2 50.6h.1M135.2 51.5h.1M135.2 50.2v.4M135.2 51.5v.6M136.9 51.5h.1M136.9 50.6h.1M171.8 81.1h.1M171.8 81.1v1.9M63.2 134.9h.1M63.2 137.2h.1"/>
<path d="M63.2 134.9l1.1 1.2M63.2 137.2l1.1 1.2M63.7 139h.1M63.7 133.2l.6 .6M64.3 133.8h.1M64.3 136.1h.1M64.3 138.4h.1M64.3 133.8l-1.1 1.1M64.3 136.1l-1.1 1.1M64.3 138.4l-.6 .6M101 132.2h.4M101.4 132.2h.1"/>
<path d="M102.3 131.3l1.4 1.9h-2.7zM103.3 130.3h.1M103.3 130.3h.4"/>
</g>
<g fill="none" stroke="#f00" stroke-width=".19">
<path d="M71.5 56h.1M71.5 56h1.9M79.2 56h1.9M81.1 56h.1M135.2 48.3h.1M135.2 54h.1M135.2 48.3v1.9M135.2 52.1v1.9M171.8 79.1h.1M171.8 79.1v2M162.2 83h.1M162.2 83h1.9"/>
<path d="M179.6 83h1.9M181.5 83h.1M63.7 131.3h.1M63.7 131.3v1.9M63.7 139v1.9M102.3 137.1h.1M102.3 127.4h.1M102.3 127.4v1.9M102.3 135.1v2M63.7 140.9h.1"/>
</g>
<g fill="none" stroke="#00f" stroke-width=".19" stroke-dasharray="0 .4">
<path d="M164.1 83h1M165.1 83l.6 .6M165.1 83h.1M165.7 83.6l1.1-1.2M165.7 83.6h.1M166.8 82.4l1.2 1.2M166.8 82.4h.1M168 83.6h.1M168 83.6l1.1-1.2M169.1 82.4l1.2 1.2M169.1 82.4h.1M170.3 83.6l.6-.6"/>
<path d="M170.3 83.6h.1M170.9 83h.1M170.9 83h1.9M172.8 83h.1M173.4 82.4h.1M173.4 82.4l-.6 .6M174.5 83.6h.1M174.5 83.6l-1.1-1.2M175.7 82.4l-1.2 1.2M175.7 82.4h.1M176.9 83.6h.1M176.9 83.6l-1.2-1.2"/>
<path d="M178 82.4h.1M178 82.4l-1.1 1.2M178.6 83l-.6-.6M178.6 83h.1M179.6 83h-1"/>
</g>
<path d="M164.1 81.4h15.5v3.1h-15.5z" fill="none" stroke="#00f" stroke-width=".19" stroke-dasharray=".4 .4 0 .4"/>
<circle cx="54.1" cy="86.9" r=".38" fill="#f0f"/>
<circle cx="54.1" cy="86.9" r=".38" fill="none" stroke="#f0f" stroke-width=".19"/>
<circle cx="44.4" cy="86.9" r=".38" fill="#f0f"/>
<circle cx="44.4" cy="86.9" r=".38" fill="none" stroke="#f0f" stroke-width=".19"/>
<circle cx="63.7" cy="86.9" r=".38" fill="#f0f"/>
<circle cx="63.7" cy="86.9" r=".38" fill="none" stroke="#f0f" stroke-width=".19"/>
<circle cx="135.1" cy="83" r=".38" fill="#f0f"/>
<circle cx="135.1" cy="83" r=".38" fill="none" stroke="#f0f" stroke-width=".19"/>
<circle cx="125.5" cy="83" r=".38" fill="#f0f"/>
<circle cx="125.5" cy="83" r=".38" fill="none" stroke="#f0f" stroke-width=".19"/>
<circle cx="79.2" cy="106.2" r=".38" fill="#f0f"/>
<circle cx="79.2" cy="106.2" r=".38" fill="none" stroke="#f0f" stroke-width=".19"/>
<circle cx="102.3" cy="83" r=".38" fill="#f0f"/>
<circle cx="102.3" cy="83" r=".38" fill="none" stroke="#f0f" stroke-width=".19"/>
<circle cx="102.3" cy="106.2" r=".38" fill="#f0f"/>
<circle cx="102.3" cy="106.2" r=".38" fill="none" stroke="#f0f" stroke-width=".19"/>
<circle cx="117.8" cy="98.4" r=".38" fill="#f0f"/>
<circle cx="117.8" cy="98.4" r=".38" fill="none" stroke="#f0f" stroke-width=".19"/>
<circle cx="117.8" cy="83" r=".38" fill="#f0f"/>
<circle cx="117.8" cy="83" r=".38" fill="none" stroke="#f0f" stroke-width=".19"/>
<circle cx="96.5" cy="30.9" r=".38" fill="#f0f"/>
<circle cx="96.5" cy="30.9" r=".38" fill="none" stroke="#f0f" stroke-width=".19"/>
<circle cx="106.2" cy="32.8" r=".38" fill="#f0f"/>
<circle cx="106.2" cy="32.8" r=".38" fill="none" stroke="#f0f" stroke-width=".19"/>
<circle cx="104.3" cy="34.7" r=".38" fill="#f0f"/>
<circle cx="104.3" cy="34.7" r=".38" fill="none" stroke="#f0f" stroke-width=".19"/>
<circle cx="135.1" cy="46.3" r=".38" fill="#f0f"/>
<circle cx="135.1" cy="46.3" r=".38" fill="none" stroke="#f0f" stroke-width=".19"/>
<circle cx="90.7" cy="56" r=".38" fill="#f0f"/>
<circle cx="90.7" cy="56" r=".38" fill="none" stroke="#f0f" stroke-width=".19"/>
<circle cx="65.7" cy="61.8" r=".38" fill="#f0f"/>
<circle cx="65.7" cy="61.8" r=".38" fill="none" stroke="#f0f" stroke-width=".19"/>
<circle cx="90.7" cy="61.8" r=".38" fill="#f0f"/>
<circle cx="90.7" cy="61.8" r=".38" fill="none" stroke="#f0f" stroke-width=".19"/>
<circle cx="154.5" cy="83" r=".38" fill="#f0f"/>
<circle cx="154.5" cy="83" r=".38" fill="none" stroke="#f0f" stroke-width=".19"/>
<circle cx="144.8" cy="83" r=".38" fill="#f0f"/>
<circle cx="144.8" cy="83" r=".38" fill="none" stroke="#f0f" stroke-width=".19"/>
<circle cx="44.4" cy="129.3" r=".38" fill="#f0f"/>
<circle cx="44.4" cy="129.3" r=".38" fill="none" stroke="#f0f" stroke-width=".19"/>
<circle cx="54.1" cy="129.3" r=".38" fill="#f0f"/>
<circle cx="54.1" cy="129.3" r=".38" fill="none" stroke="#f0f" stroke-width=".19"/>
<circle cx="63.7" cy="129.3" r=".38" fill="#f0f"/>
<circle cx="63.7" cy="129.3" r=".38" fill="none" stroke="#f0f" stroke-width=".19"/>
<circle cx="117.8" cy="125.5" r=".38" fill="#f0f"/>
<circle cx="117.8" cy="125.5" r=".38" fill="none" stroke="#f0f" stroke-width=".19"/>
<circle cx="135.2" cy="125.5" r=".38" fill="#f0f"/>
<circle cx="135.2" cy="125.5" r=".38" fill="none" stroke="#f0f" stroke-width=".19"/>
<circle cx="125.5" cy="125.5" r=".38" fill="#f0f"/>
<circle cx="125.5" cy="125.5" r=".38" fill="none" stroke="#f0f" stroke-width=".19"/>
<circle cx="79.2" cy="148.6" r=".38" fill="#f0f"/>
<circle cx="79.2" cy="148.6" r=".38" fill="none" stroke="#f0f" stroke-width=".19"/>
<circle cx="102.3" cy="125.5" r=".38" fill="#f0f"/>
<circle cx="102.3" cy="125.5" r=".38" fill="none" stroke="#f0f" stroke-width=".19"/>
<circle cx="102.3" cy="148.6" r=".38" fill="#f0f"/>
<circle cx="102.3" cy="148.6" r=".38" fill="none" stroke="#f0f" stroke-width=".19"/>
<circle cx="117.8" cy="140.9" r=".38" fill="#f0f"/>
<circle cx="117.8" cy="140.9" r=".38" fill="none" stroke="#f0f" stroke-width=".19"/>
<circle cx="154.5" cy="125.5" r=".38" fill="#f0f"/>
<circle cx="154.5" cy="125.5" r=".38" fill="none" stroke="#f0f" stroke-width=".19"/>
<circle cx="144.8" cy="125.5" r=".38" fill="#f0f"/>
<circle cx="144.8" cy="125.5" r=".38" fill="none" stroke="#f0f" stroke-width=".19"/>
<circle cx="65.7" cy="44.4" r=".38" fill="#f0f"/>
<circle cx="65.7" cy="44.4" r=".38" fill="none" stroke="#f0f" stroke-width=".19"/>
<circle cx="65.7" cy="46.3" r=".38" fill="#f0f"/>
<circle cx="65.7" cy="46.3" r=".38" fill="none" stroke="#f0f" stroke-width=".19"/>
<circle cx="65.7" cy="50.2" r=".38" fill="#f0f"/>
<circle cx="65.7" cy="50.2" r=".38" fill="none" stroke="#f0f" stroke-width=".19"/>
<circle cx="65.7" cy="48.2" r=".38" fill="#f0f"/>
<circle cx="65.7" cy="48.2" r=".38" fill="none" stroke="#f0f" stroke-width=".19"/>
<circle cx="65.7" cy="52.1" r=".38" fill="#f0f"/>
<circle cx="65.7" cy="52.1" r=".38" fill="none" stroke="#f0f" stroke-width=".19"/>
<circle cx="65.7" cy="56" r=".38" fill="#f0f"/>
<circle cx="65.7" cy="56" r=".38" fill="none" stroke="#f0f" stroke-width=".19"/>
<circle cx="71.4" cy="30.9" r=".38" fill="#f0f"/>
<circle cx="71.4" cy="30.9" r=".38" fill="none" stroke="#f0f" stroke-width=".19"/>
<text font-size="4.6" fill="#00f" x="113.9" y="13.9">Power Supply - 1</text>
<g font-size="3.1" fill="#00f">
<text x="179.6" y="37.3">USB</text>
<text x="187.9" y="37.3">CONNECTOR</text>
<text x="207.2" y="37.3">BRACKET</text>
</g>
<g font-size="2.5" fill="#00f">
<text x="48.3" y="17.7">USB Micro-B connector</text>
<text x="40.6" y="73.7">3.3V Voltage Regulator</text>
<text x="127.6" y="82.1">3.3V 600mA</text>
<text x="40.6" y="116.2">1.8V Voltage Regulator</text>
<text x="128.4" y="124.6">1.8V 600mA</text>
</g>
<g font-size="2.5">
<text x="235.5" y="168.3">CYPRESS SEMICONDUCTOR © 2019</text>
<text x="229.2" y="182">630-ZET0007-01</text>
<text x="249.1" y="181.8">SANJEEVI</text>
<text x="266.4" y="181.8">&lt;Approved&gt;</text>
<text x="285.2" y="182">0.1</text>
</g>
<g font-size="2.2">
<text x="257.6" y="154.9">CYPRESS SEMICONDUCTOR</text>
<text x="257.6" y="157.1">198 CHAMPION COURT</text>
<text x="257.6" y="159.3">SAN JOSE, CA 95134</text>
<text x="257.6" y="161.6">(408)</text>
<text x="264.8" y="161.6">943-2600</text>
</g>
<g font-size="2.1">
<text x="224" y="171.8">SCH Title : Cypress_DVT_Adapter_RP01</text>
<text x="224" y="175.7">Page Title :Power Supply - 1</text>
</g>
<g font-size="1.7">
<text x="67.4" y="22.4">P6_VBUS</text>
<text x="92.5" y="22.4">VCC_IN</text>
<text x="59.3" y="30.5">1</text>
<text x="59.3" y="32.4">2</text>
<text x="59.3" y="34.3">3</text>
<text x="59.3" y="38.2">5</text>
<text x="59.3" y="36.3">4</text>
<text x="131.1" y="39.8">P6_VBUS</text>
<text x="59.3" y="42.1">SH1</text>
<text x="59.3" y="44">SH2</text>
<text x="59.3" y="45.9">SH3</text>
<text x="59.3" y="47.9">SH4</text>
<text x="113.5" y="45.9">4</text>
<text x="113.5" y="47.9">5</text>
<text x="128.8" y="47.9">3</text>
<text x="128.8" y="45.9">6</text>
<text x="59.3" y="49.8">SH5</text>
<text x="59.3" y="51.7">SH6</text>
<text x="113.5" y="49.8">1</text>
<text x="128.8" y="49.8">2</text>
<text x="62.4" y="67.2">PGND</text>
<text x="150.4" y="74.5">VREG_3V3</text>
<text x="167.8" y="74.5">VCC_3V3</text>
<text x="185.2" y="74.7">VBAT</text>
<text x="42.1" y="78.2">VCC_IN</text>
<text x="161.6" y="82.6">A</text>
<text x="172.3" y="79.3">C</text>
<text x="180.9" y="82.6">B</text>
<text x="71.1" y="86.5">5</text>
<text x="86.3" y="86.5">6</text>
<text x="159.3" y="86.1">Install Position A</text>
<text x="86.3" y="92.2">1</text>
<text x="71.1" y="98">4</text>
<text x="86.3" y="98">3</text>
<text x="78.8" y="104.6" transform="rotate(-90 78.8 104.6)">2</text>
<text x="150.4" y="117">VREG_1V8</text>
<text x="167.8" y="117">VCC_1V8</text>
<text x="183.4" y="117.2">VDDIO_WL</text>
<text x="42.3" y="122.8">VCC_IN</text>
<text x="161.6" y="125.1">A</text>
<text x="172.3" y="121.8">C</text>
<text x="180.9" y="125.1">B</text>
<text x="71.1" y="128.9">5</text>
<text x="86.3" y="128.9">6</text>
<text x="159.3" y="128.6">Install Position A</text>
<text x="86.3" y="134.7">1</text>
<text x="71.1" y="140.5">4</text>
<text x="86.3" y="140.5">3</text>
<text x="78.8" y="147.1" transform="rotate(-90 78.8 147.1)">2</text>
<text x="223.2" y="179.1">Size</text>
<text x="229.8" y="179.1">Document Number</text>
<text x="249.1" y="179.1">Drawn By</text>
<text x="266.4" y="179.1">Approved By</text>
<text x="285.7" y="179.1">Rev</text>
<text x="223.6" y="181.7">B</text>
<text x="224" y="184.9">Date:</text>
<text x="232.1" y="184.9">Friday, July 26, 2019</text>
<text x="262.6" y="184.9">Sheet</text>
<text x="272.2" y="185">3</text>
<text x="276.1" y="184.9">of</text>
<text x="280.3" y="185">7</text>
</g>
<g font-size="1.7" fill="#000080">
<text x="56" y="27.6">J6</text>
<text x="77.3" y="26.6">D3</text>
<text x="77.3" y="28.6">PMEG3020BEP,115</text>
<text x="100.2" y="25.1">TP18</text>
<text x="160.2" y="29.5">ACC6</text>
<text x="115.9" y="43.1">U2</text>
<text x="160.2" y="42.3">298 SV001</text>
<text x="138.3" y="51.7">C5</text>
<text x="43.7" y="56.7">10118194-0001LF</text>
<text x="67.4" y="55.2">R29</text>
<text x="80.2" y="55">100K OHM</text>
<text x="115.9" y="54.8">ESDR0502NMUTAG</text>
<text x="138.3" y="54">0.1uF</text>
<text x="71.5" y="61.4">C6</text>
<text x="77.3" y="61.4">0.01uF</text>
<text x="163.7" y="78">R30</text>
<text x="73.4" y="81.9">U3</text>
<text x="104.3" y="80.7">L1</text>
<text x="110.1" y="80.7">4.7uH</text>
<text x="163.7" y="80.3">0 OHM</text>
<text x="73.4" y="84.2">AOZ1280CI</text>
<text x="119.7" y="88.4">C10</text>
<text x="126.9" y="88.6">R32</text>
<text x="137.1" y="88.4">C11</text>
<text x="146.6" y="88.6">C12</text>
<text x="156.4" y="88.6">C13</text>
<text x="47.5" y="92.3">C8</text>
<text x="47.5" y="94.6">10uF</text>
<text x="57.2" y="92.3">C9</text>
<text x="57.2" y="94.6">0.1uF</text>
<text x="65.7" y="92.3">R31</text>
<text x="65.7" y="94.2">10K OHM</text>
<text x="95.8" y="90.3">C7</text>
<text x="95.8" y="92.6">0.01uF</text>
<text x="102.5" y="92.9">PMEG3020BEP,115</text>
<text x="104.7" y="90.1">D4</text>
<text x="119.9" y="90.9">47pF</text>
<text x="126.9" y="91.1">49.9K OHM 22uF</text>
<text x="146.6" y="90.9">10uF</text>
<text x="156.4" y="90.9">0.1uF</text>
<text x="108.7" y="104.6">R33</text>
<text x="109.7" y="108.7">16K</text>
<text x="73.4" y="124.3">U4</text>
<text x="106.2" y="123.1">L2</text>
<text x="110.1" y="123.1">4.7uH</text>
<text x="163.7" y="120.5">R34</text>
<text x="163.7" y="122.8">0 OHM</text>
<text x="73.4" y="126.6">AOZ1280CI</text>
<text x="119.7" y="130.9">C17</text>
<text x="127.4" y="130.9">R35</text>
<text x="137.1" y="130.9">C18</text>
<text x="146.7" y="131.3">C19</text>
<text x="156.8" y="131.3">C20</text>
<text x="47.5" y="134.7">C15</text>
<text x="47.5" y="137.1">10uF</text>
<text x="57.2" y="134.7">C16</text>
<text x="57.2" y="137.1">0.1uF</text>
<text x="65.7" y="134.7">R36</text>
<text x="65.7" y="136.7">10K OHM</text>
<text x="95.8" y="132.8">C14</text>
<text x="95.8" y="135.1">0.01uF</text>
<text x="102.5" y="135.3">PMEG3020BEP,115</text>
<text x="105" y="132.8">D5</text>
<text x="119.7" y="133.2">47pF</text>
<text x="127.4" y="133.2">80.6K</text>
<text x="137.1" y="133.4">22uF</text>
<text x="146.7" y="133.6">10uF</text>
<text x="156.8" y="133.6">0.1uF</text>
<text x="104.1" y="147.7">R37</text>
<text x="112.4" y="147.5">63.4K</text>
</g>
<g font-size="1.7" fill="#004080">
<text x="52.2" y="31.7">VBUS</text>
<text x="54.3" y="33.6">DM</text>
<text x="54.6" y="35.5">DP</text>
<text x="53.1" y="39.4">GND</text>
<text x="55.2" y="37.5">ID</text>
<text x="50.7" y="43.2">SHIELD</text>
<text x="50.7" y="45.2">SHIELD</text>
<text x="50.7" y="47.1">SHIELD</text>
<text x="116.8" y="47.1">DM</text>
<text x="121.7" y="47.1">VBUS</text>
<text x="50.7" y="49">SHIELD</text>
<text x="50.7" y="51">SHIELD</text>
<text x="50.7" y="52.9">SHIELD</text>
<text x="116.8" y="49">DP</text>
<text x="116.8" y="51">GND</text>
<text x="123" y="51">NC1</text>
<text x="123" y="49">NC2</text>
<text x="74.4" y="87.7">IN</text>
<text x="81.9" y="87.7">LX</text>
<text x="80.6" y="93.4">BST</text>
<text x="74.4" y="99.2">EN</text>
<text x="80" y="101.3" transform="rotate(-90 80 101.3)">GND</text>
<text x="81.8" y="99.2">FB</text>
<text x="74.4" y="130.1">IN</text>
<text x="81.9" y="130.1">LX</text>
<text x="80.6" y="135.9">BST</text>
<text x="74.4" y="141.7">EN</text>
<text x="80" y="143.8" transform="rotate(-90 80 143.8)">GND</text>
<text x="81.8" y="141.7">FB</text>
</g>
<g font-size="1.7" fill="#f00">
<text x="115.9" y="33.2">USB_DM</text>
<text x="115.9" y="35.1">USB_DP</text>
</g>
<g font-size="1.6" fill="#008000">
<text x="188.3" y="78.9">MCU Power:</text>
<text x="188.3" y="80.5">For 3.3V Supply from 3.3V Reg - Install Position A (Default)</text>
<text x="188.3" y="82.1">For 3.3V Supply from 60-pin connector - Install Position B</text>
<text x="194.2" y="121.2">MCU Power:</text>
<text x="194.2" y="122.8">For 1.8V Supply from 1.8V Reg - Install Position A (Default)</text>
<text x="194.2" y="124.4">For 1.8V Supply from 60-pin connector - Install Position B</text>
</g>
<text font-size="1.5" x="160.2" y="40">USB CONNECTOR BRACKET</text>
<g font-size="1.4">
<text x="30.9" y="1.5">5</text>
<text x="88.8" y="1.5">4</text>
<text x="146.7" y="1.5">3</text>
<text x="204.7" y="1.5">2</text>
<text x="262.6" y="1.5">1</text>
<text x=".5" y="26.1">D</text>
<text x="292" y="26.1">D</text>
<text x=".5" y="71.9">C</text>
<text x="292" y="71.9">C</text>
<text x=".5" y="117.8">B</text>
<text x="292" y="117.8">B</text>
<text x=".5" y="163.6">A</text>
<text x="292" y="163.6">A</text>
<text x="30.9" y="186.8">5</text>
<text x="88.8" y="186.8">4</text>
<text x="146.7" y="186.8">3</text>
<text x="204.7" y="186.8">2</text>
<text x="262.6" y="186.8">1</text>
</g>
</svg>
